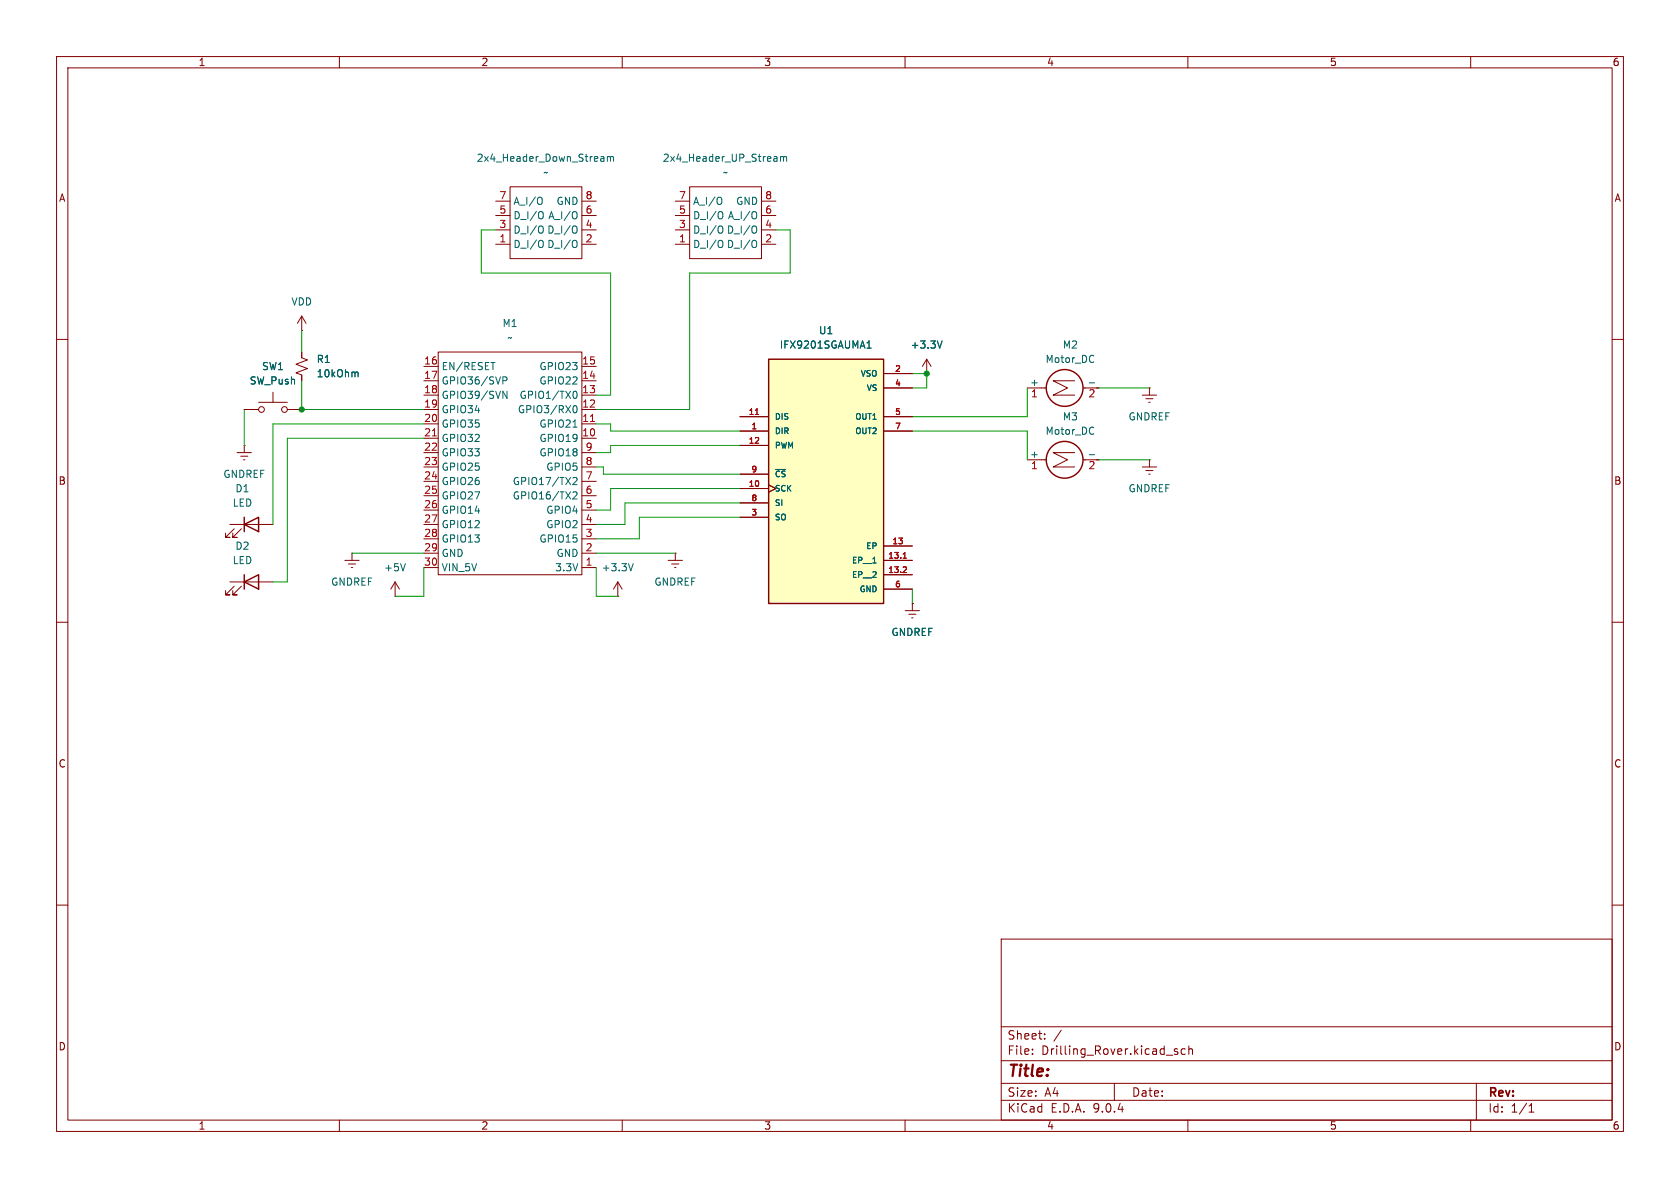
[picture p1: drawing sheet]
<svg xmlns="http://www.w3.org/2000/svg" width="297mm" height="210mm" viewBox="0 0 297 210" stroke-linecap="round" stroke-linejoin="round" font-family="sans-serif">
<g fill="none" stroke="#840000" stroke-width=".18">
<path d="M10 10h277v190h-277zM12 12h273v186h-273zM60 10v2M110 10v2M160 10v2M210 10v2M260 10v2M10 60h2M285 60h2M10 110h2M285 110h2M10 160h2"/>
<path d="M177 166h108v32h-108zM285 160h2M60 198v2M110 198v2M160 198v2M177 194.5h108M177 191.5h108M177 187.5h108M177 181.5h108M182.5 186.3v.1M182.5 185.5v.1M184.7 183.6v.1"/>
<path d="M184.7 182.8v.1M187.6 182.1l-1.3 2M197 191.5v3M207.6 185.7l.6 .4-.2 .3-.4-.1M208.2 185.5l-.4-.1-.2 .2M209.5 185.5l-.4-.1-.3 .3v.4l.2 .2h.5M210 198v2M210.2 185.5l.2-.1 .3 .1 .1 .9M210.2 184.9v1.5M260 198v2M261 191.5v6.5M270.3 196.6h.9"/>
<path d="M270.3 195.5l.4-.4v1.5"/>
</g>
<path d="M135.9 63.5h20.3v43.2h-20.3z" fill="#ffffc2"/>
<g fill="none" stroke="#840000" stroke-width=".25">
<path d="M135.9 63.5h20.3v43.2h-20.3zM43.2 92.7l2.5-1.3v2.6zM43.2 91.4v2.6M43.2 102.9l2.5-1.3v2.5zM43.2 101.6v2.5"/>
<circle cx="188.2" cy="68.6" r="3.3"/>
<circle cx="188.2" cy="81.3" r="3.3"/>
</g>
<g fill="none" stroke="#840000" stroke-width=".18">
<path d="M87.6 38.1h2.6M87.6 35.6h2.6M90.2 33h12.7v12.7h-12.7zM102.9 38.1h2.5M102.9 35.6h2.5M119.4 38.1h2.5M119.4 35.6h2.5M121.9 33h12.7v12.7h-12.7zM134.6 38.1h2.6M134.6 35.6h2.6M53.3 58.4h.1M53.3 55.9l-.7 1.3"/>
<path d="M53.3 55.9l.8 1.3M53.3 55.9v2.5M87.6 43.2h2.6M87.6 40.6h2.6M102.9 43.2h2.5M102.9 40.6h2.5M119.4 43.2h2.5M119.4 40.6h2.5M134.6 43.2h2.6M134.6 40.6h2.6M43.2 78.7h.1M43.2 72.4h2.5"/>
<path d="M43.2 78.7v1.3M45.7 71.1h5.1M48.3 69.3v1.8M50.8 72.4h2.5M53.3 62.2v1l1.1 .4-2.1 .8 2.1 .8-2.1 .7 1 .4v1M74.9 69.9h2.6M74.9 72.4h2.6M74.9 64.8h2.6M74.9 67.3h2.6M74.9 74.9h2.6M74.9 77.5h2.6M77.5 62.2h25.4v39.4h-25.4z"/>
<path d="M102.9 69.9h2.5M102.9 72.4h2.5M102.9 64.8h2.5M102.9 67.3h2.5M102.9 74.9h2.5M102.9 77.5h2.5M130.8 73.7h5.1M130.8 76.2h5.1M130.8 78.7h5.1M156.2 73.7h5.1M156.2 76.2h5.1M156.2 66h5.1"/>
<path d="M156.2 68.6h5.1M163.8 66h.1M163.8 63.5l-.7 1.3M163.8 63.5l.8 1.3M163.8 63.5v2.5M181.6 68.6h3.4M190 67.3h-3.8l2.5 1.3-2.5 1.3h3.8M191.5 68.6h2.8M201.9 69.9h2.6M202.6 70.5h1.2M203.1 71.1h.2M203.2 68.6h.1"/>
<path d="M203.2 68.6v1.3M40.6 92.7h7.7M41.4 93.5l-1.5 1.5h.7h-.7v-.8M41.9 80h2.5M42.5 80.6h1.3M42.7 93.5l-1.6 1.5h.8h-.8v-.8M43.1 81.3h.2M61 99.1h2.5M61.6 99.7h1.3M62.2 97.8h.1M62.2 97.8v1.3M74.9 82.6h2.6"/>
<path d="M74.9 80h2.6M74.9 85.1h2.6M74.9 87.6h2.6M74.9 90.2h2.6M74.9 92.7h2.6M74.9 95.3h2.6M74.9 97.8h2.6M102.9 82.6h2.5M102.9 80h2.5M102.9 85.1h2.5M102.9 87.6h2.5M102.9 90.2h2.5"/>
<path d="M102.9 92.7h2.5M102.9 95.3h2.5M102.9 97.8h2.5M118.1 99.1h2.5M118.7 99.7h1.3M119.4 97.8h.1M119.4 97.8v1.3M130.8 83.8h5.1M130.8 86.4h5.1M130.8 88.9h5.1M130.8 91.4h5.1M135.9 85.7l1.3 .7-1.3 .6"/>
<path d="M156.2 96.5h5.1M156.2 99.1h5.1M181.6 81.3h3.4M190 80h-3.8l2.5 1.3-2.5 1.3h3.8M191.5 81.3h2.8M201.9 82.6h2.6M202.6 83.2h1.2M203.1 83.8h.2M203.2 81.3h.1M203.2 81.3v1.3M40.6 102.9h7.7M41.4 103.6l-1.5 1.6h.7h-.7v-.8"/>
<path d="M42.7 103.6l-1.6 1.6h.8h-.8v-.8M62.1 100.3h.3M69.8 105.4h.1M69.8 102.9l-.7 1.2M69.8 102.9l.8 1.2M69.8 102.9v2.5M74.9 100.3h2.6M102.9 100.3h2.5M109.2 105.4h.1M109.2 102.9l-.7 1.2M109.2 102.9l.8 1.2M109.2 102.9v2.5"/>
<path d="M119.3 100.3h.2M156.2 101.6h5.1M156.2 104.1h5.1M160 108h2.6M160.7 108.6h1.2M161.2 109.2h.2M161.3 106.7h.1M161.3 106.7v1.3"/>
<circle cx="46.2" cy="72.4" r=".51"/>
<circle cx="50.3" cy="72.4" r=".51"/>
</g>
<path d="M76.4 77.1h.8M104.4 74.5h.7M133.5 73.3h.6M159.7 98.7h.5M159.9 97.8l.1-.1v1M160.1 100.2l.1 .2v.2l-.6 .6h.6" fill="none" stroke="#a90000" stroke-width=".18"/>
<g fill="none" stroke="#006464" stroke-width=".18">
<path d="M95.7 34.9a.9 .9 0 0 1 0 1.2M95.7 37.4l.2 .1a.81 .81 0 0 1-.2 1.2M95.7 39.9l.2 .1a.81 .81 0 0 1-.2 1.2M101.7 39.9l.1 .1a.81 .81 0 0 1-.1 1.2M101.8 37.5a.9 .9 0 0 1 0 1.1M106.3 27.7h.4l.1 .8M106.8 28.5h-.5M106.8 28h-.5M107.4 27.8l.3-.1 .2 .2M107.4 27.7v.8M107.9 27.9l.2-.2h.3l.1 .8M107.9 27.9v.6"/>
<path d="M127.4 34.9a.9 .9 0 0 1 0 1.2M127.5 37.4l.1 .1a.81 .81 0 0 1-.1 1.2M127.5 39.9l.1 .1a.81 .81 0 0 1-.1 1.2M133.5 39.9l.1 .1a.81 .81 0 0 1-.1 1.2M133.6 37.5a.9 .9 0 0 1 0 1.1M137.3 27.7l.1 .8M137.4 28.5h-.1M137.4 28h-.1M138 27.8l.3-.1 .2 .2M138 27.7v.8M138.5 27.9l.2-.2h.3l.1 .8M138.5 27.9v.6"/>
<path d="M95.7 42.5l.2 .1a.81 .81 0 0 1-.2 1.2M101.7 42.5l.1 .1a.81 .81 0 0 1-.1 1.2M127.5 42.5l.1 .1a.81 .81 0 0 1-.1 1.2M133.5 42.5l.1 .1a.81 .81 0 0 1-.1 1.2M62.9 65.8l.4 .2v.6M86.8 64.1h.7M88.9 66.6h.5l.2 .3-.1 .3-.6 .1M88.9 69.2l.7 1.2v-1.2M101.3 72.2l.1-.4 .2-.1a.68 .68 0 0 1 .4 .6 .68 .68 0 0 1-.4 .7l-.2-.2-.1-.3M101.3 75.5h.7M101.4 69.3l.2-.1a.68 .68 0 0 1 .4 .6 .68 .68 0 0 1-.4 .6l-.2-.1M153.3 61.5h.7"/>
<path d="M153.3 60.6l.3-.3v1.2M166.6 60.3l-.5 1.2M192.6 67.7h.9M193.3 62.9h.1M193.3 75.6h.1M193.4 64h-.1M193.4 76.7h-.1M71.7 99.6l-.5 1.3M101.3 84.5l.5-.1 .2 .4-.8 .9h.8M101.3 87.1l.5-.2 .2 .4-.8 .9h.8M111.9 99.6l-.4 1.3M137.1 83h1.8"/>
<path d="M192.6 80.4h.9"/>
</g>
<g fill="none" stroke="#009600" stroke-width=".18">
<path d="M53.3 58.4v3.8M87.6 40.6h-2.5v7.7h22.8v21.6h-2.5M137.2 40.6h2.5v7.7h-17.8v24.1h-16.5M43.2 72.4v6.3M53.3 67.3v5.1h21.6M74.9 74.9h-26.6v17.8M74.9 77.5h-24.1v25.4h-2.5M105.4 74.9h2.5v1.3h22.9M130.8 78.7h-22.9v1.3h-2.5M161.3 66h2.5v2.6h-2.5M161.3 76.2h20.3v5.1M181.6 68.6v5.1h-20.3"/>
<path d="M194.3 68.6h8.9M62.2 97.8h12.7M105.4 97.8h14M105.4 82.6h1.3v1.2h24.1M130.8 91.4h-17.8v3.9h-7.6M130.8 86.4h-22.9v3.8h-2.5M130.8 88.9h-20.3v3.8h-5.1M194.3 81.3h8.9M74.9 100.3v5.1h-5.1M105.4 100.3v5.1h3.8M161.3 104.1v2.6"/>
</g>
<g fill="#009600" stroke="#009600" stroke-width=".18">
<circle cx="163.8" cy="66" r=".46"/>
<circle cx="53.3" cy="72.4" r=".46"/>
</g>
<text font-size="2.8" fill="#840000" x="178" y="190.9">Title:</text>
<g font-size="2.1" fill="#840000">
<text x="178" y="184">Sheet:</text>
<text x="178" y="186.7">File:</text>
<text x="184.1" y="186.7">Drilling_Rover.kicad_sch</text>
<text x="178" y="196.9">KiCad</text>
<text x="178" y="194.1">Size:</text>
<text x="184.7" y="194.1">A4</text>
<text x="185.7" y="196.9">E.D.A.</text>
<text x="193.3" y="196.9">9.0.4</text>
<text x="200" y="194.1">Date:</text>
<text x="263" y="194.3">Rev:</text>
<text x="263" y="196.9">Id:</text>
<text x="267.1" y="196.9">1/1</text>
</g>
<g font-size="1.8" fill="#840000">
<text x="35" y="11.9">1</text>
<text x="85" y="11.9">2</text>
<text x="135" y="11.9">3</text>
<text x="185" y="11.9">4</text>
<text x="235" y="11.9">5</text>
<text x="285" y="11.9">6</text>
<text x="10.3" y="35.9">A</text>
<text x="285.3" y="35.9">A</text>
<text x="10.3" y="85.9">B</text>
<text x="285.3" y="85.9">B</text>
<text x="10.3" y="135.9">C</text>
<text x="285.3" y="135.9">C</text>
<text x="10.3" y="185.9">D</text>
<text x="285.3" y="185.9">D</text>
<text x="35" y="199.9">1</text>
<text x="85" y="199.9">2</text>
<text x="135" y="199.9">3</text>
<text x="185" y="199.9">4</text>
<text x="235" y="199.9">5</text>
<text x="285" y="199.9">6</text>
</g>
<g font-size="1.8" fill="#006464">
<text x="84.2" y="28.8">2x4_Header_Down_Stream</text>
<text x="117.1" y="28.8">2x4_Header_UP_Stream</text>
<text x="96" y="31.3">~</text>
<text x="127.7" y="31.3">~</text>
<text x="90.7" y="41.5">D_I/O</text>
<text x="90.7" y="39">D_I/O</text>
<text x="90.7" y="36.4">A_I/O</text>
<text x="96.7" y="41.5">D_I/O</text>
<text x="96.8" y="39">A_I/O</text>
<text x="98.3" y="36.4">GND</text>
<text x="122.4" y="41.5">D_I/O</text>
<text x="122.4" y="39">D_I/O</text>
<text x="122.4" y="36.4">A_I/O</text>
<text x="128.4" y="41.5">D_I/O</text>
<text x="128.6" y="39">A_I/O</text>
<text x="130" y="36.4">GND</text>
<text x="90.7" y="44">D_I/O</text>
<text x="96.7" y="44">D_I/O</text>
<text x="122.4" y="44">D_I/O</text>
<text x="128.4" y="44">D_I/O</text>
<text x="51.4" y="54.2">VDD</text>
<text x="88.7" y="58">M1</text>
<text x="144.7" y="59.3">U1</text>
<text x="46.2" y="65.6">SW1</text>
<text x="55.9" y="64.4">R1</text>
<text x="78" y="65.6">EN/RESET</text>
<text x="89.6" y="60.6">~</text>
<text x="95.3" y="65.6">GPIO23</text>
<text x="137.8" y="61.8">IFX9201SGAUMA1</text>
<text x="160.9" y="61.8">+3.3V</text>
<text x="184.7" y="64.4">Motor_DC</text>
<text x="187.8" y="61.8">M2</text>
<text x="44" y="68.2">SW_Push</text>
<text x="55.9" y="66.9">10kOhm</text>
<text x="78" y="68.2">GPIO36/SVP</text>
<text x="78" y="70.7">GPIO39/SVN</text>
<text x="91.8" y="70.7">GPIO1/TX0</text>
<text x="95.3" y="68.2">GPIO22</text>
<text x="182" y="68.3">+</text>
<text x="78" y="73.3">GPIO34</text>
<text x="78" y="75.8">GPIO35</text>
<text x="91.5" y="73.3">GPIO3/RX0</text>
<text x="95.3" y="75.8">GPIO21</text>
<text x="184.7" y="77.1">Motor_DC</text>
<text x="187.8" y="74.5">M3</text>
<text x="199.4" y="74.5">GNDREF</text>
<text x="78" y="78.3">GPIO32</text>
<text x="78" y="80.9">GPIO33</text>
<text x="78" y="83.4">GPIO25</text>
<text x="95.3" y="78.3">GPIO19</text>
<text x="95.3" y="80.9">GPIO18</text>
<text x="96.5" y="83.4">GPIO5</text>
<text x="182" y="81">+</text>
<text x="39.4" y="84.7">GNDREF</text>
<text x="41" y="89.8">LED</text>
<text x="41.5" y="87.2">D1</text>
<text x="78" y="86">GPIO26</text>
<text x="78" y="88.5">GPIO27</text>
<text x="90.5" y="86">GPIO17/TX2</text>
<text x="90.5" y="88.5">GPIO16/TX2</text>
<text x="199.4" y="87.2">GNDREF</text>
<text x="78" y="91">GPIO14</text>
<text x="78" y="93.6">GPIO12</text>
<text x="96.5" y="91">GPIO4</text>
<text x="96.5" y="93.6">GPIO2</text>
<text x="41" y="99.9">LED</text>
<text x="41.5" y="97.4">D2</text>
<text x="67.8" y="101.2">+5V</text>
<text x="78" y="96.1">GPIO13</text>
<text x="78" y="98.7">GND</text>
<text x="78" y="101.2">VIN_5V</text>
<text x="95.3" y="96.1">GPIO15</text>
<text x="98" y="101.2">3.3V</text>
<text x="98.3" y="98.7">GND</text>
<text x="106.3" y="101.2">+3.3V</text>
<text x="58.4" y="103.7">GNDREF</text>
<text x="115.6" y="103.7">GNDREF</text>
<text x="157.5" y="112.6">GNDREF</text>
</g>
<g font-size="1.8" fill="#a90000">
<text x="88.2" y="35.3">7</text>
<text x="103.4" y="35.3">8</text>
<text x="119.9" y="35.3">7</text>
<text x="135.2" y="35.3">8</text>
<text x="88.2" y="40.4">3</text>
<text x="88.2" y="37.8">5</text>
<text x="103.4" y="40.4">4</text>
<text x="103.4" y="37.8">6</text>
<text x="119.9" y="40.4">3</text>
<text x="119.9" y="37.8">5</text>
<text x="135.2" y="40.4">4</text>
<text x="135.2" y="37.8">6</text>
<text x="88.2" y="42.9">1</text>
<text x="103.4" y="42.9">2</text>
<text x="119.9" y="42.9">1</text>
<text x="135.2" y="42.9">2</text>
<text x="74.9" y="64.5">16</text>
<text x="102.8" y="64.5">15</text>
<text x="74.9" y="67.1">17</text>
<text x="74.9" y="69.6">18</text>
<text x="102.8" y="67.1">14</text>
<text x="102.8" y="69.6">13</text>
<text x="182.2" y="70.6">1</text>
<text x="192.3" y="70.6">2</text>
<text x="74.9" y="72.1">19</text>
<text x="74.9" y="74.7">20</text>
<text x="74.9" y="77.2">21</text>
<text x="102.8" y="72.1">12</text>
<text x="102.8" y="74.7">11</text>
<text x="102.8" y="77.2">10</text>
<text x="74.9" y="79.8">22</text>
<text x="74.9" y="82.3">23</text>
<text x="103.4" y="79.8">9</text>
<text x="103.4" y="82.3">8</text>
<text x="182.2" y="83.3">1</text>
<text x="192.3" y="83.3">2</text>
<text x="74.9" y="84.8">24</text>
<text x="74.9" y="87.4">25</text>
<text x="74.9" y="89.9">26</text>
<text x="103.4" y="84.8">7</text>
<text x="103.4" y="87.4">6</text>
<text x="103.4" y="89.9">5</text>
<text x="74.9" y="92.5">27</text>
<text x="74.9" y="95">28</text>
<text x="103.4" y="92.5">4</text>
<text x="103.4" y="95">3</text>
<text x="74.9" y="97.5">29</text>
<text x="74.9" y="100.1">30</text>
<text x="103.4" y="97.5">2</text>
<text x="103.4" y="100.1">1</text>
</g>
<g font-size="1.4" fill="#a90000">
<text x="158.1" y="65.8">2</text>
<text x="158.1" y="68.3">4</text>
<text x="132.3" y="73.4">11</text>
<text x="132.7" y="75.9">1</text>
<text x="158.1" y="73.4">5</text>
<text x="158.1" y="75.9">7</text>
<text x="132.3" y="78.5">12</text>
<text x="132.7" y="83.6">9</text>
<text x="132.3" y="86.1">10</text>
<text x="132.7" y="88.6">8</text>
<text x="132.7" y="91.2">3</text>
<text x="156.9" y="98.8">13.1</text>
<text x="156.9" y="101.3">13.2</text>
<text x="157.7" y="96.3">13</text>
<text x="158.1" y="103.9">6</text>
</g>
<g font-size="1.4" fill="#006464">
<text x="152" y="66.8">VSO</text>
<text x="153.1" y="69.3">VS</text>
<text x="136.9" y="74.4">DIS</text>
<text x="136.9" y="76.9">DIR</text>
<text x="151.1" y="74.4">OUT1</text>
<text x="151.1" y="76.9">OUT2</text>
<text x="136.9" y="79.5">PWM</text>
<text x="136.9" y="84.6">~{CS}</text>
<text x="136.9" y="87.1">SCK</text>
<text x="136.9" y="89.6">SI</text>
<text x="136.9" y="92.2">SO</text>
<text x="150.5" y="99.8">EP__1</text>
<text x="153" y="97.3">EP</text>
<text x="150.5" y="102.3">EP__2</text>
<text x="151.8" y="104.9">GND</text>
</g>
</svg>
